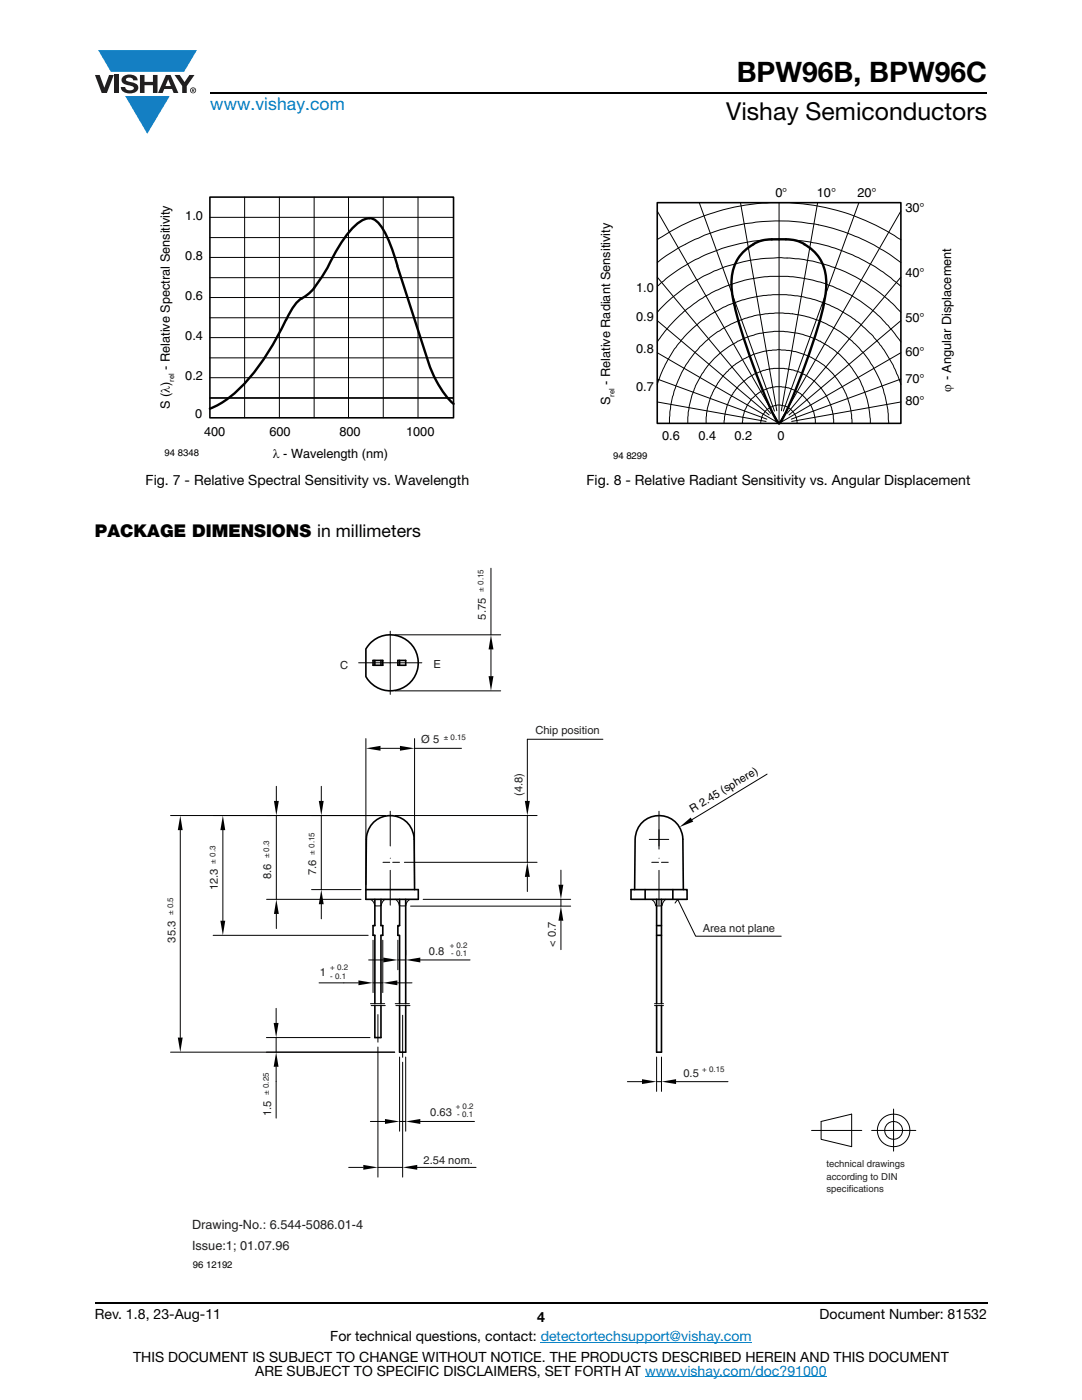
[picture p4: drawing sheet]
<svg xmlns="http://www.w3.org/2000/svg" width="216mm" height="279mm" viewBox="0 0 216 279" stroke-linecap="round" stroke-linejoin="round" font-family="sans-serif">
<g fill="#147fc3">
<path d="M19.6 10h19.7l-2.6 4.3h-1.1h-13.5z"/>
<path d="M25 19.2h8.9l-4.5 7.5z"/>
</g>
<g fill="#231f20">
<path d="M18.9 15h1l.9 2.5 1-2.5h.9l-1.4 3.6h-1z"/>
<path d="M22.9 15h.9v3.6h-.9z"/>
<path d="M24.6 15.3a2.1 2.1 0 0 1 2.8 .3l.1 .4h-.9a.79 .79 0 0 0-.7-.5 .79 .79 0 0 0-.8 .4l.3 .3 1 .2a1.08 1.08 0 0 1 1.2 1 1.08 1.08 0 0 1-1.1 1.2 1.73 1.73 0 0 1-2.4-1.2h.9a.96 .96 0 0 0 .8 .6 .96 .96 0 0 0 .9-.4 1.31 1.31 0 0 0-1.2-.6 1.03 1.03 0 0 1-1.1-.6 1.03 1.03 0 0 1 .2-1.1z"/>
<path d="M27.9 15h.9v1.3h1.7v-1.3h.9v3.6h-.9v-1.6h-1.7v1.6h-.9z"/>
<path d="M34.8 15h1.1l.9 1.4 1-1.4h1l-1.5 2.2v1.4h-.9v-1.4z"/>
<path d="M33.6 15.9l.5 1.3h-1.1zM33.1 15l-1.6 3.6h1l.3-.8h1.5l.3 .8h1l-1.6-3.6z"/>
<path d="M38.1 18a.46 .46 0 0 1 .9 0 .46 .46 0 0 1-.9 0zM37.9 18a.6 .6 0 0 0 1.2 0 .6 .6 0 0 0-1.2 0z"/>
<path d="M38.4 17.8h.2v.2h-.2zM38.3 17.7v.7h.1v-.3l.4 .3-.2-.3 .2-.2-.1-.2z"/>
</g>
<path d="M42 18.6h155M18.9 260h178.1" fill="none" stroke="#000" stroke-width=".36"/>
<path d="M107.9 267.9h42.1M128.7 274.8h36.3" fill="none" stroke="#007ec4" stroke-width=".2"/>
<path d="M31.6 39.2h59.1v52.7h-59.1z" fill="#fff"/>
<path d="M60.2 59.6a8.9 8.9 0 0 0-3.1 4.2M79.3 53.1l6.2 19.4a20 20 0 0 0 5 8.1M79.3 53l-1.5-4.4a10 10 0 0 0-3-4.8 3.1 3.1 0 0 0-3.6 .9 27 27 0 0 0-5.9 8.7l-2.8 4.3-1.2 1.1-1.1 .7M57.1 63.8a44.9 44.9 0 0 1-11 15.3 15.2 15.2 0 0 1-4.2 2.5" fill="none" stroke="#000" stroke-width=".48"/>
<path d="M41.9 39.3h48.6v44.1h-48.6z" fill="none" stroke="#000" stroke-width=".32"/>
<g fill="none" stroke="#000" stroke-width=".2">
<path d="M48.8 39.3v44.1M55.7 39.3v44.1M62.7 39.3v44.1M69.5 39.3v44.1M76.5 39.3v44.1M83.4 39.3v44.1M41.9 59.4h48.6M41.9 55.4h48.6M41.9 51.4h48.6M41.9 47.4h48.6M41.9 43.4h48.6M41.9 79.4h48.6"/>
<path d="M41.9 75.4h48.6M41.9 71.4h48.6M41.9 67.4h48.6M41.9 63.4h48.6"/>
</g>
<path d="M119.6 37h70.8v55h-70.8z" fill="#fff"/>
<path d="M160.5 48.8a8.5 8.5 0 0 1 4.3 8.8l-.5 3.3M160.5 48.7l-1.7-.7a15.3 15.3 0 0 0-4.8-.2 8.5 8.5 0 0 0-8 9.8l.5 3.3M164.4 60.7a117.2 117.2 0 0 1-8.5 23.3l-.4 .5-.2-.1a85.7 85.7 0 0 1-6.5-15.8l-1.5-4.5-.7-3.1" fill="none" stroke="#000" stroke-width=".48"/>
<path d="M131.1 40.4h48.7v44.1h-48.7z" fill="none" stroke="#000" stroke-width=".32"/>
<g fill="none" stroke="#000" stroke-width=".2">
<path d="M131.1 57.1a35.7 35.7 0 0 1 10-6.4 36 36 0 0 1 17.4-2.8 36 36 0 0 1 21.3 9.2M131.1 55.3l22.7 27.2M131.1 42.1l24.4 42.4M131.1 47.8a44.1 44.1 0 0 1 22.6-7.4h3.8a43.7 43.7 0 0 1 22.3 7.4M139.5 40.4l15 41.7M147.8 40.4l7.2 41.6M155.5 40.4v44.1M163.1 40.4l-7.2 41.6M171.4 40.4l-15.1 41.7M179.8 52.4a39.9 39.9 0 0 0-31.1-7.8 42.5 42.5 0 0 0-13.7 5.1l-2.4 1.6-1.5 1.1M179.8 42.1l-24.3 42.4M179.8 55.3l-22.7 27.2"/>
<path d="M131.1 68.3a29 29 0 0 1 22.5-13.1h3.6a28.9 28.9 0 0 1 10.3 2.5l2.3 1.2a29.6 29.6 0 0 1 10 9.4M131.1 76.7l1.6-3.9 1.9-3.2a25.7 25.7 0 0 1 8.6-7.6l1.1-.7a27.3 27.3 0 0 1 9.9-2.5h2.7a27.3 27.3 0 0 1 10.2 2.8l2.7 1.6a25.2 25.2 0 0 1 6.6 6.7l1.8 3 1.6 3.8M131.1 75.6l21.9 8.1M131.1 64l22.4 18.8M131.1 70.4l24.4 14.1M179.8 62.3a32.7 32.7 0 0 0-48.7 0M179.8 70.4l-24.3 14.1M179.8 64l-22.4 18.8M179.8 75.6l-21.9 8.1M131.1 80.2l21.8 3.9M133.6 84.5a22.6 22.6 0 0 1 1.2-7.2l1.1-2.8 .8-1.4a22.6 22.6 0 0 1 8.2-7.9 24.2 24.2 0 0 1 6.7-2.4 18.7 18.7 0 0 1 6.9-.1 21 21 0 0 1 9.1 3.5l1.6 1.1a23.3 23.3 0 0 1 4.2 4.5l1.2 2.2a19.3 19.3 0 0 1 2 5.2l.6 2.6 .1 2.7M148.1 84.5h.1"/>
<path d="M151.8 84.5a3.7 3.7 0 0 1 5.8-3 3.9 3.9 0 0 1 1.5 3M162.7 84.5a7.4 7.4 0 0 0-2.5-5.6 8.1 8.1 0 0 0-4.3-1.7h-1.1a8.3 8.3 0 0 0-3.9 1.6l-.6 .6a7.7 7.7 0 0 0-2.2 5.1M166.3 84.5a11.1 11.1 0 0 0-9.9-11l-2.2 .1a11 11 0 0 0-9.7 10.9M170 84.5a14.8 14.8 0 0 0-11.3-14.3 14.7 14.7 0 0 0-17.8 13.1v1.2M173.7 84.5a18.4 18.4 0 0 0-5.1-12.7l-1.2-1.2a19.1 19.1 0 0 0-11-4.5h-1.9a18.5 18.5 0 0 0-16.4 12.8l-.8 3.4-.1 2.2M179.8 80.2l-21.8 3.9"/>
</g>
<path d="M33.1 113.3h149.7v140.2h-149.7z" fill="#fff"/>
<g fill="none" stroke="#000" stroke-width=".2">
<path d="M98 113.4v13.3M71.6 132.3h6.3v6.3M77.9 126v6.3h6.3M78.8 137.9h21.1M78.8 126.7h21.1M98 129.6v5.3M55.1 156.9v2.9M64.1 156.9v2.9M73 147.4v29.2M75.9 149.3h3.9M82.7 149.3h9.4M82.7 147.4v29.2"/>
<path d="M120.3 147.5h-15.1v12.3M153.1 154.5l-15 9.1M34 162.8h42.9M36 165.7v41.4M44.5 165.7v18.1M53.2 179.5h18.8M55.1 162.8v16.7M62.2 177.5h9.8M64.1 162.8v14.7M76.4 172.1h1.4M76.8 179.5l-.6 .7a.45 .45 0 0 1-.4 .6h-1l-.3-.8-.5-.5M77.9 161.9v6.9"/>
<path d="M77.9 173.7v6.9M77.9 171.3h.1M78.4 172.1h1.3M78.8 162.8h28.4M78.9 179.5l.6 .6a.62 .62 0 0 0 .6 .7l.9-.1 .2-.7 .6-.5M80.7 172.1h26.5M84.4 179.5h29.5M105.2 162.8v9.3M105.2 175v2.9M111.9 173.7v2.9M111.9 179.5v1.3M129.6 167.5h3.8"/>
<path d="M130 172.1h1.4M131.5 171.3h.1M131.5 161.9v7.6M131.5 173.7v6.9M132 172.1h1.3M132.9 179.5l-.5 .4-.3 .8-.4 .1h-.9l-.3-.9-.5-.4M42.5 186.7h31M55.1 182.4v2.9M64.1 180.5v2.9M71.5 196.2h-7.8M73.6 191.6h2.9M74.4 196.2h2"/>
<path d="M74.4 187.6v10.5M76.4 187.6v10.5M79.3 196.2h2.9M79.4 187.6v5.9M79.4 191.6h1.6M81 189.6v1M81.9 180.8h32M83.9 191.6h9.9M111.9 183.8v5.7M134.7 180.2l.5-.7 3.6 7.3h17.1M34 210h44.8M53.2 207.1h20.6"/>
<path d="M55.1 201.2v3M55.1 207.1v2.9M55.1 212.9v10.2M73.9 200.3h2.9M74.1 200.7h2.8M75.4 209v25.9M75.4 202.5v5.5M78.9 200.3h2.8M79 200.7h2.8M79.7 211v14.8M80.3 212v22.9M80.3 202.6v8.4"/>
<path d="M81 211v14.8M125.2 215.9h2.9M130.6 200.3h1.8M130.6 200.7h1.8M131 211v6.8M131 215.9h1M132 211v6.8M134.9 215.9h10.4M69.6 233h2.9M73.9 223.8h2.9M75.4 233h4.9M79.7 223.8h1.3"/>
<path d="M83.3 233h11.7M83.9 223.8h10.8M161.9 225.6h10.1M163.8 223.8l6.1-1.5v6.5l-6.1-1.4zM173.9 225.6h8.8M178.3 221.3v8.4"/>
<circle cx="178.3" cy="225.6" r="3.3"/>
<circle cx="178.3" cy="225.6" r="1.78"/>
</g>
<g fill="none" stroke="#000" stroke-width=".32">
<path d="M73.8 128.5a5.6 5.6 0 0 1 8.3 .1 5.6 5.6 0 0 1-1 8.2 5.6 5.6 0 0 1-8.1-1.8v-5.5zM74.4 131.8h2v1h-2zM74.8 131.8v1M76 131.8v1M79.4 131.8h1.6v1h-1.6zM79.7 131.8v1M73 177.5l.1-10a4.8 4.8 0 0 1 4.8-4.7 4.8 4.8 0 0 1 4.7 4.7l.1 10M73 177.5h10.5v2h-10.5zM74.8 179.5v5.2h-.4v2h.4v13.6M76 179.5v5.2h.4v2h-.4v13.6M79.7 179.5v5.2h-.3v2h.3v13.6M81 179.5v20.8"/>
<path d="M125.9 177.5h11.2v2h-11.2zM128.7 177.5v2M131 179.5v20.8M132 179.5v20.8M134.3 177.5v2M136.4 177.5l-.1-10a4.8 4.8 0 0 0-4.8-4.7 4.8 4.8 0 0 0-4.8 4.7l-.1 10M131 186.7h1M131 184.7h1M74.8 200.7v6.4h1.2v-6.4M79.7 200.7v9.3h1.3v-9.3M131 200.7v9.3h1v-9.3"/>
</g>
<g fill="#000">
<path d="M97.5 134.9h1l-.5 3zM98 126.7l.5 2.9h-1zM54.7 159.8h.9l-.5 3zM63.6 159.8h1l-.5 3zM73 149.3l2.9-.4v.9zM79.8 148.9l2.9 .4-2.9 .5zM104.7 159.8h1l-.5 3zM36 162.8l.5 2.9h-1zM44.5 162.8l.4 2.9h-.9zM105.2 172.1l.5 2.9h-1zM111.4 176.6h1l-.5 2.9zM135.6 165.1l2.2-1.9 .5 .8z"/>
<path d="M44 183.8h.9l-.4 2.9zM55.1 179.5l.5 2.9h-.9zM64.1 177.5l.5 3h-1zM71.5 195.7l2.9 .5-2.9 .4zM76.5 191.1l2.9 .5-2.9 .5zM76.4 196.2l2.9-.5v.9zM81 191.6l2.9-.5v1zM111.9 180.8l.5 3h-1zM35.5 207.1h1l-.5 2.9zM55.1 210l.5 2.9h-1zM54.6 204.2h1l-.5 2.9zM128.1 215.4l2.9 .5-2.9 .4z"/>
<path d="M132 215.9l2.9-.5v.9zM72.5 232.5l2.9 .5-2.9 .5zM76.8 223.3l2.9 .5-2.9 .5zM80.3 233l3-.5v1zM81 223.8l2.9-.5v1z"/>
</g>
<text font-size="5.6" x="147" y="16.4">BPW96B, BPW96C</text>
<text font-size="4.9" x="144.9" y="24">Vishay Semiconductors</text>
<text font-size="3.5" fill="#007ec4" x="42" y="21.9">www.vishay.com</text>
<text font-size="3.5" x="18.9" y="107.2">PACKAGE DIMENSIONS in millimeters</text>
<g font-size="2.8">
<text x="29.1" y="96.8">Fig. 7 - Relative Spectral Sensitivity vs. Wavelength</text>
<text x="117" y="96.8">Fig. 8 - Relative Radiant Sensitivity vs. Angular Displacement</text>
<text x="18.9" y="263.3">Rev. 1.8, 23-Aug-11</text>
<text x="107.2" y="263.8">4</text>
<text x="163.6" y="263.3">Document Number: 81532</text>
<text x="65.9" y="267.7">For technical questions, contact: detectortechsupport@vishay.com</text>
<text x="26.5" y="271.7">THIS DOCUMENT IS SUBJECT TO CHANGE WITHOUT NOTICE. THE PRODUCTS DESCRIBED HEREIN AND THIS DOCUMENT</text>
<text x="50.9" y="274.6">ARE SUBJECT TO SPECIFIC DISCLAIMERS, SET FORTH AT www.vishay.com/doc?91000</text>
</g>
<g font-size="2.5">
<text x="154.8" y="39.2">0°</text>
<text x="163" y="39.2">10°</text>
<text x="171.1" y="39.2">20°</text>
<text x="37" y="43.8">1.0</text>
<text x="180.7" y="42.3">30°</text>
<text x="37" y="51.8">0.8</text>
<text x="37" y="59.8">0.6</text>
<text x="127" y="58.4">1.0</text>
<text x="180.7" y="55.4">40°</text>
<text x="127" y="64">0.9</text>
<text x="180.7" y="64.2">50°</text>
<text x="37" y="67.8">0.4</text>
<text x="127" y="70.4">0.8</text>
<text x="180.7" y="71">60°</text>
<text x="33.9" y="73.8" transform="rotate(-90 33.9 73.8)">- Relative Spectral Sensitivity</text>
<text x="37" y="75.8">0.2</text>
<text x="121.8" y="76.8" transform="rotate(-90 121.8 76.8)">- Relative Radiant Sensitivity</text>
<text x="180.7" y="76.4">70°</text>
<text x="33.9" y="81.7" transform="rotate(-90 33.9 81.7)">S (λ)</text>
<text x="39" y="83.5">0</text>
<text x="121.8" y="80.9" transform="rotate(-90 121.8 80.9)">S</text>
<text x="127" y="78.1">0.7</text>
<text x="180.7" y="80.9">80°</text>
<text x="189.8" y="78.2" transform="rotate(-90 189.8 78.2)">ϕ - Angular Displacement</text>
<text x="40.7" y="86.9">400</text>
<text x="53.8" y="86.9">600</text>
<text x="67.7" y="86.9">800</text>
<text x="81" y="86.9">1000</text>
<text x="132.1" y="87.8">0.6</text>
<text x="139.4" y="87.8">0.4</text>
<text x="146.5" y="87.8">0.2</text>
<text x="155.1" y="87.8">0</text>
<text x="54.4" y="91.3">λ - Wavelength (nm)</text>
</g>
<g font-size="2.5" fill="#231f20">
<text x="38.3" y="245.3">Drawing-No.: 6.544-5086.01-4</text>
<text x="38.3" y="249.4">Issue:1; 01.07.96</text>
</g>
<g font-size="2.2" fill="#231f20">
<text x="97" y="123.7" transform="rotate(-90 97 123.7)">5.75</text>
<text x="67.9" y="133.5">C</text>
<text x="86.5" y="133.2">E</text>
<text x="84.1" y="148.3">Ø 5</text>
<text x="106.8" y="146.4">Chip position</text>
<text x="104.3" y="158.9" transform="rotate(-90 104.3 158.9)">(4.8)</text>
<text x="43.5" y="177.7" transform="rotate(-90 43.5 177.7)">12.3</text>
<text x="54.1" y="175.5" transform="rotate(-90 54.1 175.5)">8.6</text>
<text x="63.1" y="174.7" transform="rotate(-90 63.1 174.7)">7.6</text>
<text x="35" y="188.1" transform="rotate(-90 35 188.1)">35.3</text>
<text x="85.6" y="190.6">0.8</text>
<text x="110.9" y="188.9" transform="rotate(-90 110.9 188.9)">&lt; 0.7</text>
<text x="140.2" y="186">Area not plane</text>
<text x="63.8" y="194.9">1</text>
<text x="136.4" y="214.9">0.5</text>
<text x="54.1" y="222.7" transform="rotate(-90 54.1 222.7)">1.5</text>
<text x="85.9" y="222.8">0.63</text>
<text x="84.5" y="232.3">2.54 nom.</text>
</g>
<text font-size="2.2" x="138.2" y="162.2" transform="rotate(-31 138.2 162.2)">R 2.45 (sphere)</text>
<g font-size="1.9">
<text x="32.8" y="91.1">94 8348</text>
<text x="122.3" y="91.6">94 8299</text>
<text x="38.5" y="253.1">96 12192</text>
</g>
<g font-size="1.9" fill="#231f20">
<text x="164.9" y="233">technical drawings</text>
<text x="164.9" y="237.8">specifications</text>
<text x="164.9" y="235.4">according to DIN</text>
</g>
<g font-size="1.6" fill="#231f20">
<text x="96.5" y="118.1" transform="rotate(-90 96.5 118.1)">± 0.15</text>
<text x="88.5" y="147.8">± 0.15</text>
<text x="43" y="172.3" transform="rotate(-90 43 172.3)">± 0.3</text>
<text x="53.7" y="171.3" transform="rotate(-90 53.7 171.3)">± 0.3</text>
<text x="62.8" y="170.6" transform="rotate(-90 62.8 170.6)">± 0.15</text>
<text x="34.5" y="182.7" transform="rotate(-90 34.5 182.7)">± 0.5</text>
<text x="89.7" y="189.1">+ 0.2</text>
<text x="90.1" y="190.8">- 0.1</text>
<text x="65.9" y="195.4">- 0.1</text>
<text x="65.9" y="193.7">+ 0.2</text>
<text x="140.1" y="213.9">+ 0.15</text>
<text x="53.6" y="218.5" transform="rotate(-90 53.6 218.5)">± 0.25</text>
<text x="90.9" y="221.3">+ 0.2</text>
<text x="91.3" y="223">- 0.1</text>
</g>
<g font-size="1.5">
<text x="34.7" y="76.2" transform="rotate(-90 34.7 76.2)">rel</text>
<text x="122.6" y="79.2" transform="rotate(-90 122.6 79.2)">rel</text>
</g>
</svg>
